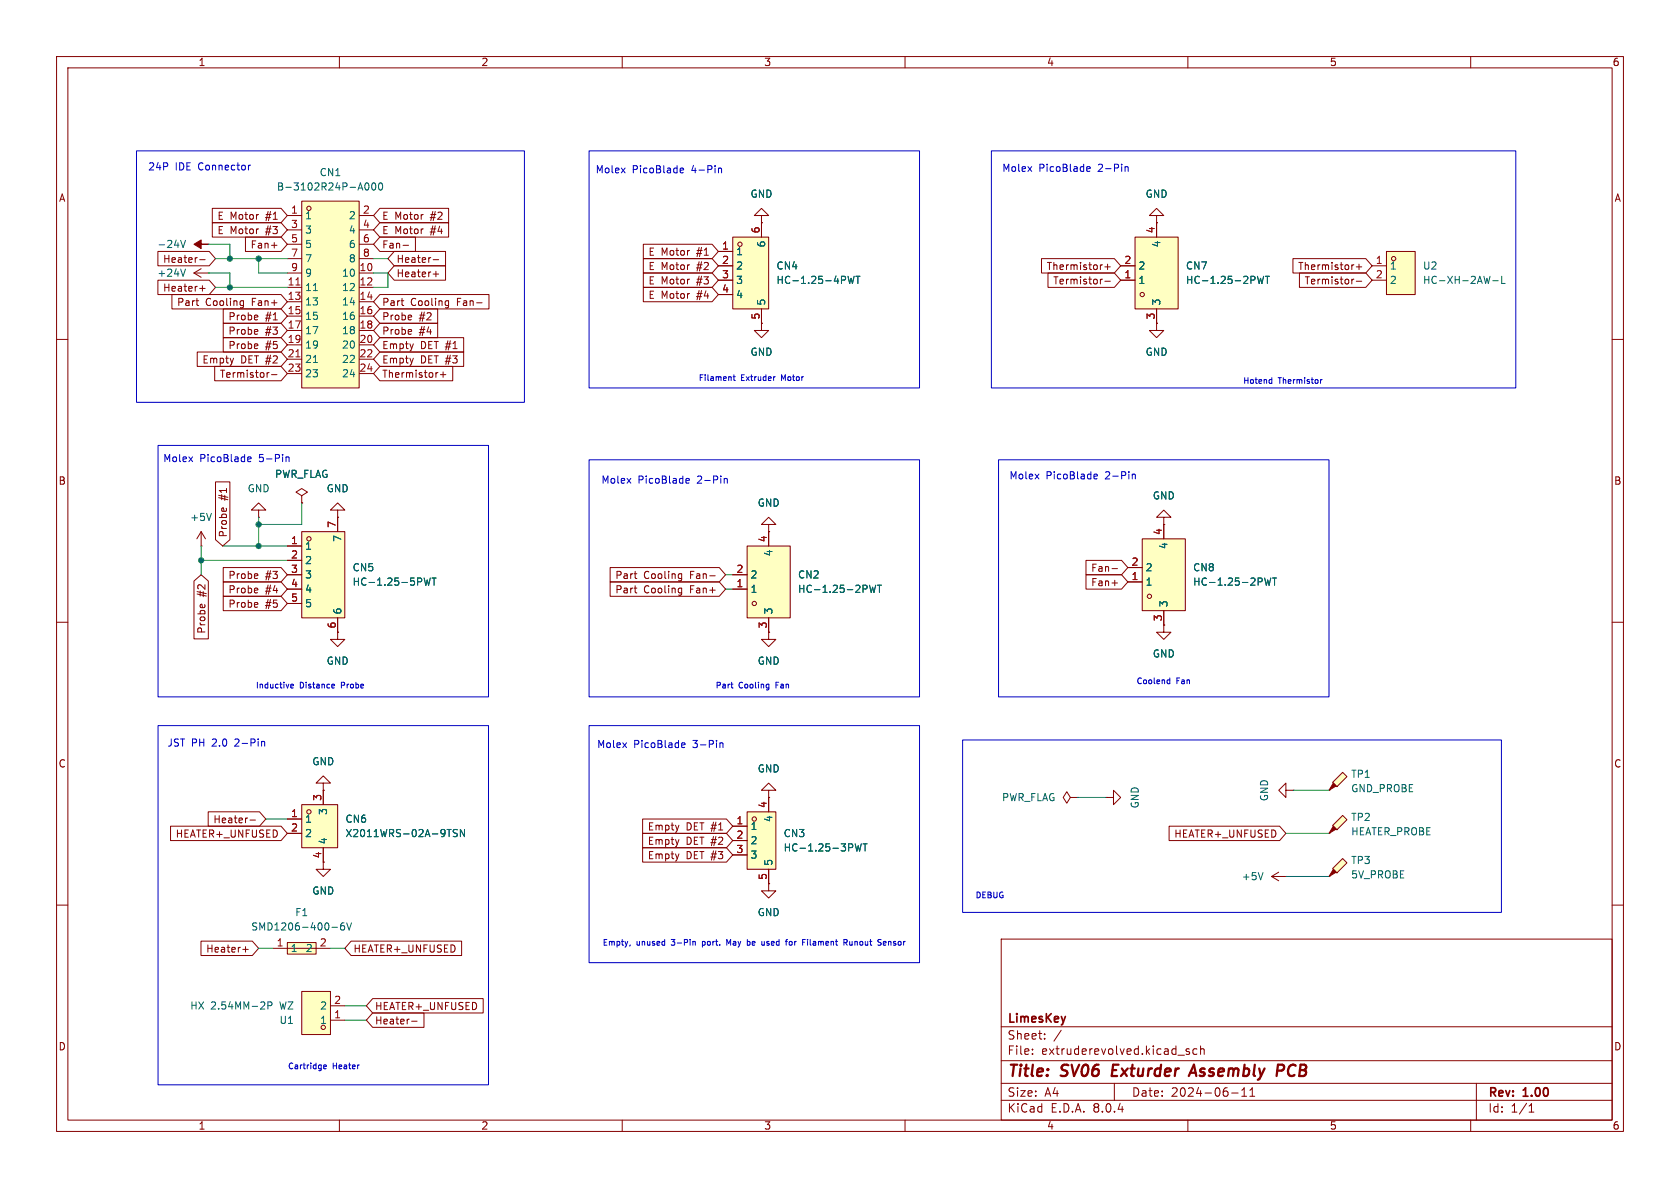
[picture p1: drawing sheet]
<svg xmlns="http://www.w3.org/2000/svg" width="297mm" height="210mm" viewBox="0 0 297 210" stroke-linecap="round" stroke-linejoin="round" font-family="sans-serif">
<g fill="none" stroke="#840000" stroke-width=".18">
<path d="M10 10h277v190h-277zM12 12h273v186h-273zM60 10v2M110 10v2M160 10v2M210 10v2M260 10v2M10 60h2M34.3 48.3l1.3 .7M34.3 48.3h2.5M35.6 47.5l-1.3 .8M36.8 43.2h.1"/>
<path d="M36.8 48.3h.1M285 60h2M10 110h2M205.7 110.5v1.3h1.3l-1.3 1.2-1.2-1.2h1.2M205.7 110.5h.1M285 110h2M10 160h2M135.9 156.2v1.3h1.3l-1.3 1.3-1.3-1.3h1.3M135.9 156.2h.1M285 160h2M177 166h108v32h-108zM60 198v2"/>
<path d="M110 198v2M160 198v2M177 194.5h108M177 191.5h108M177 187.5h108M177 181.5h108M182.5 186.3v.1M182.5 185.5v.1M184.7 183.6v.1M184.7 182.8v.1M187.6 182.1l-1.3 2M197 191.5v3"/>
<path d="M210 198v2M210.2 185.5l-.3-.1-.2 .2v.2l.5 .2v.3h-.5M211.6 185.5l-.4-.1-.3 .3v.4l.1 .2h.6M212.2 185.5l.3-.1 .3 .1 .1 .9M212.2 184.9v1.5M217.7 193.2h1.2M219.5 193.8h.9M219.5 192.7l.5-.4v1.5M221 193.8h.8M221 192.7l.4-.4v1.5M260 198v2M261 191.5v6.5"/>
<path d="M270.3 196.6h.9M270.3 195.5l.4-.4v1.5"/>
</g>
<path d="M196.8 188.2l-.3 2h1M210.2 190.2l.9-2 .4 2M210.4 189.6h1M225.9 188.2l1 .1a.58 .58 0 0 1-.3 1h-.8" fill="none" stroke="#840000" stroke-width=".4"/>
<path d="M34.3 43.2l1.3-.8v.8h1.2h-1.2v.7z" fill="#840000" stroke="#840000" stroke-width=".18"/>
<path d="M31.9 42.5l.5 1.3 .4-1.3M32.8 47.6l-.4 1.2" fill="none" stroke="#006464" stroke-width=".18"/>
<path d="M132.1 143.5h5.1v10.2h-5.1z" fill="#ffffc2"/>
<g fill="none" stroke="#840000" stroke-width=".18">
<path d="M135.9 139.7h1.3l-1.3-1.3-1.3 1.3h1.3v1.3M129.5 146.1h2.6M129.5 148.6h2.6M129.5 151.1h2.6M132.1 143.5h5.1v10.2h-5.1zM135.9 141h.1M135.9 141v2.5M135.9 153.7v2.5"/>
<circle cx="133.4" cy="144.8" r=".38"/>
</g>
<path d="M151.2 149.2l.3 1.2 .2-.9 .3 .9 .3-1.2M152.6 149.2h.7M152.9 149.2v1.2" fill="none" stroke="#006464" stroke-width=".18"/>
<path d="M245.1 44.5h5.1v7.6h-5.1z" fill="#ffffc2"/>
<g fill="none" stroke="#840000" stroke-width=".18">
<path d="M204.5 57.2v1.2h1.2l-1.2 1.3-1.3-1.3h1.3M204.5 57.2h.1M242.6 47h2.5M242.6 49.5h2.5M245.1 44.5h5.1v7.6h-5.1zM35.6 96.5h.1M35.6 94l-.8 1.3M35.6 94v2.5M35.6 94l.7 1.3M45.7 90.2h1.3l-1.3-1.3-1.3 1.3h1.3v1.2M45.7 91.4h.1M59.7 90.2h1.3l-1.3-1.3-1.3 1.3h1.3v1.2"/>
<path d="M59.7 91.4h.1"/>
<circle cx="246.4" cy="45.7" r=".38"/>
</g>
<path d="M263.9 49.6h1M265.5 48.8v1.3h.6M37.4 90.7l-.4 1.3" fill="none" stroke="#006464" stroke-width=".18"/>
<path d="M200.7 41.9h7.6v12.7h-7.6z" fill="#ffffc2"/>
<g fill="none" stroke="#840000" stroke-width=".18">
<path d="M204.5 39.4v2.5M198.1 49.5h2.6M198.1 47h2.6M200.7 41.9h7.6v12.7h-7.6zM204.5 54.6v2.6M53.3 87.6l1.1-.6-1.1-.6-1 .6 1 .6v1.3M53.3 88.9h.1M57.1 152.4v1.3h1.3l-1.3 1.2-1.2-1.2h1.2"/>
<circle cx="201.9" cy="52.1" r=".38"/>
</g>
<path d="M222.3 48.8l.3 1.3 .2-.9 .3 .9 .3-1.3M223.7 48.8h.7M224.1 48.8v1.3" fill="none" stroke="#006464" stroke-width=".18"/>
<path d="M201.9 95.3h7.6v12.7h-7.6z" fill="#ffffc2"/>
<g fill="none" stroke="#840000" stroke-width=".18">
<path d="M201.9 95.3h7.6v12.7h-7.6zM205.7 91.4h1.3l-1.3-1.2-1.2 1.2h1.2v1.3M205.7 92.7h.1M205.7 92.7v2.6M199.4 102.9h2.5M199.4 100.3h2.5M205.7 108v2.5"/>
<circle cx="203.2" cy="105.4" r=".38"/>
</g>
<path d="M223.6 102.2l.3 1.2 .2-.9 .3 .9 .3-1.2M225 102.2h.7M225.3 102.2v1.2" fill="none" stroke="#006464" stroke-width=".18"/>
<path d="M53.3 94h7.7v15.2h-7.7z" fill="#ffffc2"/>
<g fill="none" stroke="#840000" stroke-width=".18">
<path d="M204.5 38.1h1.2l-1.2-1.3-1.3 1.3h1.3v1.3M204.5 39.4h.1M50.8 96.5h2.5M50.8 99.1h2.5M53.3 94h7.7v15.2h-7.7zM59.7 91.4v2.6M50.8 101.6h2.5M50.8 104.1h2.5M50.8 106.7h2.5M59.7 111.8v1.2h1.3l-1.3 1.3-1.3-1.3h1.3M59.7 111.8h.1M59.7 109.2v2.6"/>
<path d="M224.8 154.9l1.3 .8M224.8 154.9h2.5M226.1 154.2l-1.3 .7M227.3 154.9h.1"/>
<circle cx="54.6" cy="95.3" r=".38"/>
</g>
<path d="M75 102.2l.3 1.2 .2-.9 .3 .9 .3-1.2M76.4 102.2h.7M76.7 102.2v1.2M223.3 154.2l-.4 1.3" fill="none" stroke="#006464" stroke-width=".18"/>
<path d="M235.6 145.9l1.8-1.8 .7 .8-1.8 1.8z" fill="#ffffc2"/>
<path d="M235.7 146.1l.5 .5-1.3 .7z" fill="#840000" stroke="#840000" stroke-width=".18"/>
<path d="M234.9 147.3h.1M235.6 145.9l1.8-1.8 .7 .8-1.8 1.8z" fill="none" stroke="#840000" stroke-width=".18"/>
<path d="M235.6 153.5l1.8-1.7 .7 .7-1.8 1.8z" fill="#ffffc2"/>
<path d="M235.7 153.7l.5 .5-1.3 .7z" fill="#840000" stroke="#840000" stroke-width=".18"/>
<path d="M234.9 154.9h.1M235.6 153.5l1.8-1.7 .7 .7-1.8 1.8z" fill="none" stroke="#840000" stroke-width=".18"/>
<path d="M235.6 138.3l1.8-1.8 .7 .8-1.8 1.8z" fill="#ffffc2"/>
<path d="M235.7 138.4l.5 .5-1.3 .8z" fill="#840000" stroke="#840000" stroke-width=".18"/>
<path d="M57.1 138.4h1.3l-1.3-1.2-1.2 1.2h1.2v1.3M57.1 139.7h.1M227.3 139.7v-1.3l-1.2 1.3 1.2 1.3v-1.3h1.3M228.6 139.7h.1M234.9 139.7h.1M235.6 138.3l1.8-1.8 .7 .8-1.8 1.8zM189.2 141l-.6-1-.6 1 .6 1 .6-1h1.3M190.5 141h.1M195.6 141h1.2v-1.3l1.3 1.3-1.3 1.2v-1.2M195.6 141h.1" fill="none" stroke="#840000" stroke-width=".18"/>
<path d="M53.3 175.3h5.1v7.6h-5.1z" fill="#ffffc2"/>
<g fill="none" stroke="#840000" stroke-width=".18">
<path d="M53.3 175.3h5.1v7.6h-5.1zM58.4 177.8h2.6M58.4 180.3h2.6"/>
<circle cx="57.2" cy="181.6" r=".38"/>
</g>
<path d="M47.4 177.8l.6-.1 .1-.2-.1-.3-.6-.1v1.3" fill="none" stroke="#006464" stroke-width=".18"/>
<path d="M53.3 35.6h10.2v33h-10.2z" fill="#ffffc2"/>
<g fill="none" stroke="#840000" stroke-width=".18">
<path d="M50.8 38.1h2.5M53.3 35.6h10.2v33h-10.2zM63.5 38.1h2.5M50.8 48.3h2.5M50.8 50.8h2.5M50.8 53.3h2.5M50.8 55.9h2.5M50.8 58.4h2.5M50.8 40.6h2.5M50.8 43.2h2.5M50.8 45.7h2.5M63.5 48.3h2.5"/>
<path d="M63.5 50.8h2.5M63.5 53.3h2.5M63.5 55.9h2.5M63.5 58.4h2.5M63.5 40.6h2.5M63.5 43.2h2.5M63.5 45.7h2.5M50.8 61h2.5M50.8 63.5h2.5M50.8 66h2.5M63.5 61h2.5M63.5 63.5h2.5"/>
<path d="M63.5 66h2.5M135.9 92.7h1.3l-1.3-1.3-1.3 1.3h1.3v1.3M135.9 94h.1"/>
<circle cx="54.6" cy="36.8" r=".38"/>
</g>
<path d="M64.6 32.5l.2-.2a.68 .68 0 0 1 .4 .7 .68 .68 0 0 1-.4 .6l-.2-.1-.1-.4zM65.8 32.5l.2-.2a.68 .68 0 0 1 .5 .7 .68 .68 0 0 1-.5 .6l-.2-.1-.1-.4zM67 32.5l.2-.2a.68 .68 0 0 1 .5 .7 .68 .68 0 0 1-.5 .6l-.2-.1-.1-.4zM55.4 51.4h.7M55.4 64.1h.7" fill="none" stroke="#006464" stroke-width=".18"/>
<path d="M52.3 50.4h.7M52.3 63.1h.7" fill="none" stroke="#a90000" stroke-width=".18"/>
<path d="M132.1 96.5h7.6v12.7h-7.6z" fill="#ffffc2"/>
<g fill="none" stroke="#840000" stroke-width=".18">
<path d="M134.6 38.1h1.3l-1.3-1.3-1.3 1.3h1.3v1.3M134.6 39.4h.1M134.6 57.2v1.2h1.3l-1.3 1.3-1.3-1.3h1.3M134.6 57.2h.1M132.1 96.5h7.6v12.7h-7.6zM135.9 94v2.5M129.5 104.1h2.6M129.5 101.6h2.6M135.9 111.8v1.2h1.3l-1.3 1.3-1.3-1.3h1.3M135.9 111.8h.1M135.9 109.2v2.6"/>
<circle cx="133.4" cy="106.7" r=".38"/>
</g>
<path d="M153.7 103.4l.3 1.3 .3-.9 .2 .9 .3-1.3M155.1 103.4h.7M155.5 103.4v1.3" fill="none" stroke="#006464" stroke-width=".18"/>
<path d="M53.3 142.2h6.4v7.7h-6.4z" fill="#ffffc2"/>
<g fill="none" stroke="#840000" stroke-width=".18">
<path d="M57.1 139.7v2.5M50.8 144.8h2.5M50.8 147.3h2.5M53.3 142.2h6.4v7.7h-6.4zM57.1 149.9v2.5"/>
<circle cx="54.6" cy="143.5" r=".38"/>
</g>
<path d="M79 146.6h.8M80.8 146.7l-.4-.1-.2 .2v.3l.5 .3 .1 .3-.2 .2-.5-.1M82.1 146.6v1.3l-.7-1.3v1.3" fill="none" stroke="#006464" stroke-width=".18"/>
<path d="M129.5 41.9h6.4v12.7h-6.4z" fill="#ffffc2"/>
<g fill="none" stroke="#840000" stroke-width=".18">
<path d="M134.6 39.4v2.5M127 44.5h2.5M127 47h2.5M127 49.5h2.5M127 52.1h2.5M129.5 41.9h6.4v12.7h-6.4zM134.6 54.6v2.6"/>
<circle cx="130.8" cy="43.2" r=".38"/>
</g>
<path d="M149.9 48.8l.3 1.3 .3-.9 .2 .9 .3-1.3M151.3 48.8h.7M151.7 48.8v1.3" fill="none" stroke="#006464" stroke-width=".18"/>
<path d="M50.8 166.6h5.1v2.1h-5.1z" fill="#ffffc2"/>
<g fill="none" stroke="#840000" stroke-width=".18">
<path d="M37.5 36.8h12.2l1.1 1.3-1.1 1.3h-12.2zM37.5 39.4h12.2l1.1 1.2-1.1 1.3h-12.2zM67.2 39.4h12.1v2.5h-12.1l-1.2-1.3zM67.2 36.8h12.1v2.6h-12.1l-1.2-1.3zM134.6 39.4h.1M134.6 39.4v2.5M204.5 39.4h.1M204.5 39.4v2.5M27.9 49.5h9.1l1.1 1.3-1.1 1.3h-9.1zM27.9 44.4h9.1l1.1 1.3-1.1 1.3h-9.1zM30.4 52.1h19.3l1.1 1.2-1.1 1.3h-19.3zM34.6 53.2h.5"/>
<path d="M35 54h.1M35.3 45.9h1M35.3 51h1M35.8 50.5v1M39.5 54.6h10.2l1.1 1.3-1.1 1.3h-10.2zM39.5 59.7h10.2l1.1 1.3-1.1 1.2h-10.2zM39.5 57.1h10.2l1.1 1.3-1.1 1.3h-10.2zM42.7 53.2h.3M43 53.9l-.3 .1M43 53.2v1l-.2 .2M43.4 41.9h6.3l1.1 1.3-1.1 1.3h-6.3zM45.5 55.8l.1 .2-.6 .1"/>
<path d="M45.5 58.3l.1 .2-.6 .2M48 43.4h1M67.2 54.6h10.2v2.6h-10.2l-1.2-1.3zM67.2 59.7h14.8v2.5h-14.8l-1.2-1.2zM67.2 52.1h19.2v2.5h-19.2l-1.2-1.3zM67.2 57.1h10.2v2.6h-10.2l-1.2-1.3zM67.2 41.9h6.2v2.6h-6.2l-1.2-1.3zM69.7 47h9.1v2.5h-9.1l-1.1-1.2zM69.7 44.4h9.1v2.6h-9.1l-1.1-1.3zM70.9 53.2h.5M71.3 54h.1M71.3 43.4h.9"/>
<path d="M72.7 55.8l.1 .2-.6 .1M72.7 58.3l.1 .2-.6 .2M76.6 48.4h.9M76.6 45.9h.9M77.1 48v.9M78.9 53.2h.4M79.3 53.9l-.4 .1M79.3 53.2v1l-.2 .2M84.3 53.5h.9M113.7 50.8h12.2l1.1 1.3-1.1 1.2h-12.2zM113.7 45.7h12.2l1.1 1.3-1.1 1.3h-12.2zM113.7 43.2h12.2l1.1 1.3-1.1 1.2h-12.2z"/>
<path d="M113.7 48.3h12.2l1.1 1.2-1.1 1.3h-12.2zM127 49.5h2.5M127 47h2.5M127 44.5h2.5M127 52.1h2.5M134.6 57.2h.1M134.6 54.6v2.6M184.1 45.7h12.9l1.1 1.3-1.1 1.3h-12.9zM185.3 48.3h11.7l1.1 1.2-1.1 1.3h-11.7zM194.9 49.4h-.2M195.3 47.2h1M195.3 49.7h1"/>
<path d="M195.8 46.7v1M198.1 49.5h2.6M198.1 47h2.6M204.5 57.2h.1M204.5 54.6v2.6M228.6 45.7h12.9l1.1 1.3-1.1 1.3h-12.9zM229.7 48.3h11.8l1.1 1.2-1.1 1.3h-11.8zM239.3 49.4h-.2M239.8 47.2h.9M239.8 49.7h.9M240.3 46.7v1M34.9 62.2h14.8l1.1 1.3-1.1 1.3h-14.8z"/>
<path d="M38 64.8h11.7l1.1 1.2-1.1 1.3h-11.7zM45.5 60.8l.1 .3-.6 .1M47.6 65.9h-.3M48 66.2h1M67.2 62.2h14.8v2.6h-14.8l-1.2-1.3zM67.2 64.8h12.8v2.5h-12.8l-1.2-1.3zM77.8 66.2h1M78.3 65.7v1M38.1 85.2h2.5v10.2l-1.2 1.1-1.3-1.1zM39.3 89.9l.2-.1 .1 .6M50.8 96.5h2.5M50.8 99.1h2.5"/>
<path d="M53.3 88.9h.1M59.7 91.4h.1M59.7 91.4v2.6M135.9 94h.1M135.9 94v2.5M192 99.1h6.3l1.1 1.2-1.1 1.3h-6.3zM205.7 92.7h.1M205.7 92.7v2.6M34.3 102.7l1.3-1.1 1.2 1.1v10.2h-2.5zM35.4 106.9l.3-.1 .1 .6M39.5 105.4h10.2l1.1 1.3-1.1 1.3h-10.2zM39.5 102.9h10.2l1.1 1.2-1.1 1.3h-10.2z"/>
<path d="M39.5 100.3h10.2l1.1 1.3-1.1 1.3h-10.2zM45.5 106.6l.1 .2-.6 .1M45.5 101.5l.1 .2-.6 .1M45.5 104l.1 .3-.6 .1M50.8 101.6h2.5M50.8 104.1h2.5M50.8 106.7h2.5M59.7 111.8h.1M59.7 109.2v2.6M107.9 100.3h19.3l1.1 1.3-1.1 1.3h-19.3zM107.9 102.9h19.3l1.1 1.2-1.1 1.3h-19.3zM112.1 101.4h.5"/>
<path d="M112.1 104h.5M112.5 102.3h.1M112.5 104.8h.1M120.1 101.4l.4 .1M120.1 104h.4M120.5 102.2l-.4 .1M120.5 101.4v1.1l-.2 .2M120.5 104v1l-.2 .2M120.5 104.7l-.4 .1M125.5 101.8h.9M129.5 101.6h2.6M129.5 104.1h2.6"/>
<path d="M135.9 111.8h.1M135.9 109.2v2.6M192 101.6h6.3l1.1 1.3-1.1 1.2h-6.3zM196.6 100.5h1M196.6 103.1h1M199.4 102.9h2.5M199.4 100.3h2.5M205.7 110.5h.1M205.7 108v2.5M57.1 139.7h.1M57.1 139.7v2.5M30.2 146h19.5l1.1 1.3-1.1 1.3h-19.5z"/>
<path d="M36.8 143.5h9.1l1.1 1.3-1.1 1.3h-9.1zM44.2 145h1M50.8 144.8h2.5M50.8 147.3h2.5M57.1 149.9v2.5M113.6 144.8h14.8l1.1 1.3-1.1 1.2h-14.8zM113.6 149.9h14.8l1.1 1.2-1.1 1.3h-14.8zM113.6 147.3h14.8l1.1 1.3-1.1 1.3h-14.8zM129.5 146.1h2.6M129.5 148.6h2.6M129.5 151.1h2.6M135.9 141h.1"/>
<path d="M135.9 156.2h.1M135.9 141v2.5M135.9 153.7v2.5M206.7 146h19.5l1.1 1.3-1.1 1.3h-19.5zM35.5 166.4h9.1l1.1 1.2-1.1 1.3h-9.1zM42.9 167.8h1M43.4 167.3v1M48.3 167.6h10.1M50.8 166.6h5.1v2.1h-5.1zM62.1 166.4h19.5v2.5h-19.5l-1.1-1.3zM65.9 176.5h19.5v2.6h-19.5l-1.1-1.3zM65.9 179.1h9.1v2.5h-9.1l-1.1-1.3z"/>
<path d="M72.8 180.5h.9"/>
</g>
<g fill="none" stroke="#006464" stroke-width=".18">
<path d="M149.9 48.8l.3 1.3 .3-.9 .2 .9 .3-1.3M151.3 48.8h.7M151.7 48.8v1.3M222.3 48.8l.3 1.3 .2-.9 .3 .9 .3-1.3M223.7 48.8h.7M224.1 48.8v1.3M75 102.2l.3 1.2 .2-.9 .3 .9 .3-1.2M76.4 102.2h.7M76.7 102.2v1.2M153.7 103.4l.3 1.3 .3-.9 .2 .9 .3-1.3M155.1 103.4h.7M155.5 103.4v1.3"/>
<path d="M223.6 102.2l.3 1.2 .2-.9 .3 .9 .3-1.2M225 102.2h.7M225.3 102.2v1.2M79 146.6h.8M80.8 146.7l-.4-.1-.2 .2v.3l.5 .3 .1 .3-.2 .2-.5-.1M82.1 146.6v1.3l-.7-1.3v1.3M151.2 149.2l.3 1.2 .2-.9 .3 .9 .3-1.2M152.6 149.2h.7M152.9 149.2v1.2M58.7 163.9h1M60.8 163.1l-.4 .1a.86 .86 0 0 0 0 1.2l.5-.1v-.4l-.2-.3-.4 .1-.1 .2M61.3 163.1l.4 1.3 .4-1.3"/>
</g>
<g fill="none" stroke="#0000c2" stroke-width=".18">
<path d="M24.1 26.7h68.6v44.4h-68.6zM44.3 29.2l-.4 .2M104.1 26.7h58.5v41.9h-58.5zM120.2 30.4l.2 .2 .4-.1M120.2 29.9l.2-.2h.3l.1 .2v.1l-.6 .1M127 29.8l.2-.1 .3 .1 .1 .8M127 29.7v.9M175.3 26.7h92.7v41.9h-92.7zM192.1 30.1l.2 .2 .4-.1M192.1 29.6l.2-.1h.3l.1 .1v.2l-.6 .1M198.9 29.6l.2-.1h.3v.8M198.9 29.5v.8"/>
<path d="M27.9 78.7h58.5v44.5h-58.5zM129.6 66.6h.4M129.7 66.3v.8l.3 .2M137.1 66.6l-.3 .1M224.5 67.1h.3M224.8 66.8v1M224.8 67.7l-.3 .1M233.5 67.1v.7M233.7 67.1l-.2 .2M43.8 81.4l.2 .2 .3-.1M43.8 80.9l.2-.1h.2l.2 .1v.2l-.6 .1M50.6 80.9l.1-.1h.3l.1 .8"/>
<path d="M50.6 80.8v.8M104.1 81.3h58.5v41.9h-58.5zM121.3 85.2l.1 .2h.4M121.3 84.8l.1-.2h.3l.2 .2v.1l-.6 .1M128 84.7l.2-.1h.3l.1 .8M128 84.6v.8M176.5 81.3h58.4v41.9h-58.4zM193.4 84.5l.2 .2 .3-.1M193.4 84l.2-.2h.2l.2 .2v.1l-.6 .1M200.2 83.9l.2-.1 .3 .1v.8M200.2 83.8v.9M206.8 119.8v1.1"/>
<path d="M27.9 128.3h58.5v63.5h-58.5zM46.3 131.1h.4l.1 .8M51.4 121.3l.5-.1-.1-.2-.3-.1-.1 .2 .1 .5h.3M58.8 120.9l.3 .1v.2l-.4 .1M59.1 121.6h-.3M104.1 128.3h58.5v41.9h-58.5zM120.5 132l.2 .2 .3-.1M120.5 131.5l.2-.2h.2l.2 .2v.1l-.6 .1M127.3 131.4l.2-.1 .3 .1v.8M127.3 131.3v.9M129.2 120.9h.4M129.4 121.6h.2"/>
<path d="M135.6 120.9l.3 .1M135.9 121.6h-.3M135.9 120.9v.9l-.2 .2M170.2 130.8h95.2v30.5h-95.2zM206.4 120.8h.4M206.4 120.2h.4M111.4 167l-.1 .2M122.5 166.5h.4v.6M128.8 166.8l-.3-.7v1M132.2 166.4l.4 .2v.4l-.4 .1M135.1 166.4v.7M135.1 167l-.1 .1"/>
<path d="M140 166.5l-.3-.1-.2 .2 .1 .4h.4M142.8 166.1v.1M142.8 166.4v.7M149.2 166.1h.4l.2 .2-.1 .3h-.5M149.4 166.6l.4 .5M150.2 166.4l.1 .6h.3M150.6 166.4v.7M156.2 166.8l.4-.1v-.2l-.3-.1-.1 .2v.4h.4M57.2 188.6l.5-.1v-.2h-.3l-.2 .1 .1 .5h.4"/>
</g>
<g fill="none" stroke="#009600" stroke-width=".18">
<path d="M36.8 48.3h3.8v2.5M36.8 43.2h3.8v2.5M38.1 45.7h12.7M38.1 50.8h12.7M45.7 45.7v2.6h5.1M66 45.7h2.6M66 48.3h2.6v2.5h-2.6M35.6 99.1h15.2M35.6 96.5v5.1M39.4 96.5h11.4M45.7 91.4v5.1M53.3 88.9v3.8h-7.6"/>
<path d="M128.3 101.6h1.2M128.3 104.1h1.2M228.6 139.7h6.3M47 144.8h3.8M190.5 141h5.1M227.3 147.3h7.6M227.3 154.9h7.6M45.7 167.6h2.6M58.4 167.6h2.6M61 177.8h3.8M61 180.3h3.8"/>
</g>
<g fill="#009600" stroke="#009600" stroke-width=".18">
<circle cx="35.6" cy="99.1" r=".46"/>
<circle cx="45.7" cy="92.7" r=".46"/>
<circle cx="40.6" cy="45.7" r=".46"/>
<circle cx="45.7" cy="45.7" r=".46"/>
<circle cx="40.6" cy="50.8" r=".46"/>
<circle cx="45.7" cy="96.5" r=".46"/>
</g>
<g font-size="2.8" fill="#840000">
<text x="178" y="190.9">Title:</text>
<text x="187.7" y="190.9">SV06</text>
<text x="197.4" y="190.9">Exturder</text>
<text x="212.1" y="190.9">Assembly</text>
<text x="228.2" y="190.9">PCB</text>
</g>
<g font-size="2.1" fill="#840000">
<text x="178" y="184">Sheet:</text>
<text x="178" y="181.2">LimesKey</text>
<text x="178" y="186.7">File:</text>
<text x="184.1" y="186.7">extruderevolved.kicad_sch</text>
<text x="178" y="196.9">KiCad</text>
<text x="178" y="194.1">Size:</text>
<text x="184.7" y="194.1">A4</text>
<text x="185.7" y="196.9">E.D.A.</text>
<text x="193.3" y="196.9">8.0.4</text>
<text x="200" y="194.1">Date:</text>
<text x="207" y="194.1">2024-06-11</text>
<text x="263" y="194.3">Rev:</text>
<text x="263" y="196.9">Id:</text>
<text x="267.1" y="196.9">1/1</text>
<text x="269.4" y="194.3">1.00</text>
</g>
<g font-size="1.8" fill="#840000">
<text x="35" y="11.9">1</text>
<text x="85" y="11.9">2</text>
<text x="135" y="11.9">3</text>
<text x="185" y="11.9">4</text>
<text x="235" y="11.9">5</text>
<text x="285" y="11.9">6</text>
<text x="10.3" y="35.9">A</text>
<text x="285.3" y="35.9">A</text>
<text x="38.3" y="39.1">E Motor</text>
<text x="38.3" y="41.6">E Motor</text>
<text x="47.1" y="39.1">#1</text>
<text x="47.1" y="41.6">#3</text>
<text x="67.5" y="41.6">E Motor</text>
<text x="67.5" y="39.1">E Motor</text>
<text x="76.2" y="41.6">#4</text>
<text x="76.2" y="39.1">#2</text>
<text x="28.7" y="46.7">Heater-</text>
<text x="44.2" y="44.1">Fan+</text>
<text x="67.5" y="44.1">Fan-</text>
<text x="70" y="46.7">Heater-</text>
<text x="114.5" y="47.9">E Motor</text>
<text x="114.5" y="45.4">E Motor</text>
<text x="123.3" y="47.9">#2</text>
<text x="123.3" y="45.4">#1</text>
<text x="184.9" y="47.9">Thermistor+</text>
<text x="229.4" y="47.9">Thermistor+</text>
<text x="28.7" y="51.8">Heater+</text>
<text x="70" y="49.2">Heater+</text>
<text x="114.5" y="53">E Motor</text>
<text x="114.5" y="50.5">E Motor</text>
<text x="123.3" y="53">#4</text>
<text x="123.3" y="50.5">#3</text>
<text x="186.1" y="50.5">Termistor-</text>
<text x="230.5" y="50.5">Termistor-</text>
<text x="31.2" y="54.3">Part</text>
<text x="36.3" y="54.3">Cooling</text>
<text x="40.3" y="56.8">Probe</text>
<text x="40.3" y="59.4">Probe</text>
<text x="44.6" y="54.3">Fan+</text>
<text x="46.9" y="56.8">#1</text>
<text x="46.9" y="59.4">#3</text>
<text x="67.5" y="56.8">Probe</text>
<text x="67.5" y="54.3">Part</text>
<text x="67.5" y="59.4">Probe</text>
<text x="72.6" y="54.3">Cooling</text>
<text x="74.1" y="56.8">#2</text>
<text x="74.1" y="59.4">#4</text>
<text x="80.9" y="54.3">Fan-</text>
<text x="35.7" y="64.5">Empty</text>
<text x="40.3" y="61.9">Probe</text>
<text x="42.5" y="64.5">DET #2</text>
<text x="46.9" y="61.9">#5</text>
<text x="67.5" y="64.5">Empty</text>
<text x="67.5" y="61.9">Empty</text>
<text x="74.3" y="64.5">DET #3</text>
<text x="74.3" y="61.9">DET #1</text>
<text x="38.8" y="67">Termistor-</text>
<text x="67.5" y="67">Thermistor+</text>
<text x="10.3" y="85.9">B</text>
<text x="40.3" y="88.5" transform="rotate(-90 40.3 88.5)">#1</text>
<text x="285.3" y="85.9">B</text>
<text x="40.3" y="95.1" transform="rotate(-90 40.3 95.1)">Probe</text>
<text x="192.8" y="101.3">Fan-</text>
<text x="36.5" y="105.5" transform="rotate(-90 36.5 105.5)">#2</text>
<text x="40.3" y="107.6">Probe</text>
<text x="40.3" y="105.1">Probe</text>
<text x="40.3" y="102.6">Probe</text>
<text x="46.9" y="107.6">#5</text>
<text x="46.9" y="105.1">#4</text>
<text x="46.9" y="102.6">#3</text>
<text x="108.7" y="102.6">Part</text>
<text x="108.7" y="105.1">Part</text>
<text x="113.8" y="102.6">Cooling</text>
<text x="113.8" y="105.1">Cooling</text>
<text x="122.1" y="102.6">Fan-</text>
<text x="122.1" y="105.1">Fan+</text>
<text x="192.8" y="103.8">Fan+</text>
<text x="36.5" y="112.1" transform="rotate(-90 36.5 112.1)">Probe</text>
<text x="10.3" y="135.9">C</text>
<text x="285.3" y="135.9">C</text>
<text x="31" y="148.3">HEATER+_UNFUSED</text>
<text x="37.6" y="145.7">Heater-</text>
<text x="114.4" y="147">Empty</text>
<text x="114.4" y="149.5">Empty</text>
<text x="121.3" y="147">DET #1</text>
<text x="121.3" y="149.5">DET #2</text>
<text x="207.5" y="148.3">HEATER+_UNFUSED</text>
<text x="56.9" y="151.8" transform="rotate(-90 56.9 151.8)">4</text>
<text x="114.4" y="152.1">Empty</text>
<text x="121.3" y="152.1">DET #3</text>
<text x="36.3" y="168.6">Heater+</text>
<text x="62.4" y="168.6">HEATER+_UNFUSED</text>
<text x="66.2" y="178.8">HEATER+_UNFUSED</text>
<text x="10.3" y="185.9">D</text>
<text x="66.2" y="181.3">Heater-</text>
<text x="285.3" y="185.9">D</text>
<text x="35" y="199.9">1</text>
<text x="85" y="199.9">2</text>
<text x="135" y="199.9">3</text>
<text x="185" y="199.9">4</text>
<text x="235" y="199.9">5</text>
<text x="285" y="199.9">6</text>
</g>
<g font-size="1.8" fill="#0000c2">
<text x="26.1" y="30.3">24P</text>
<text x="31" y="30.3">IDE</text>
<text x="35.2" y="30.3">Connector</text>
<text x="105.2" y="30.8">Molex</text>
<text x="111.8" y="30.8">PicoBlade</text>
<text x="122.4" y="30.8">4-Pin</text>
<text x="177.1" y="30.6">Molex</text>
<text x="183.6" y="30.6">PicoBlade</text>
<text x="194.2" y="30.6">2-Pin</text>
<text x="28.8" y="81.9">Molex</text>
<text x="35.3" y="81.9">PicoBlade</text>
<text x="45.9" y="81.9">5-Pin</text>
<text x="106.2" y="85.7">Molex</text>
<text x="112.8" y="85.7">PicoBlade</text>
<text x="123.4" y="85.7">2-Pin</text>
<text x="178.4" y="84.9">Molex</text>
<text x="184.9" y="84.9">PicoBlade</text>
<text x="195.5" y="84.9">2-Pin</text>
<text x="29.5" y="132.2">JST PH</text>
<text x="37.6" y="132.2">2.0</text>
<text x="41.8" y="132.2">2-Pin</text>
<text x="105.5" y="132.4">Molex</text>
<text x="112" y="132.4">PicoBlade</text>
<text x="122.6" y="132.4">3-Pin</text>
</g>
<g font-size="1.8" fill="#006464">
<text x="48.9" y="33.9">B-3102R24P-A000</text>
<text x="56.4" y="31.3">CN1</text>
<text x="132.6" y="35.2">GND</text>
<text x="202.4" y="35.2">GND</text>
<text x="53.8" y="39">1</text>
<text x="53.8" y="41.5">3</text>
<text x="61.6" y="39">2</text>
<text x="61.6" y="41.5">4</text>
<text x="27.7" y="44">-24V</text>
<text x="53.8" y="44">5</text>
<text x="53.8" y="46.6">7</text>
<text x="61.6" y="44">6</text>
<text x="61.6" y="46.6">8</text>
<text x="130" y="45.3">1</text>
<text x="130" y="47.9">2</text>
<text x="135.5" y="43.8" transform="rotate(-90 135.5 43.8)">6</text>
<text x="137.2" y="47.9">CN4</text>
<text x="201.2" y="47.9">2</text>
<text x="205.3" y="43.8" transform="rotate(-90 205.3 43.8)">4</text>
<text x="209.6" y="47.9">CN7</text>
<text x="245.6" y="47.9">1</text>
<text x="251.5" y="47.9">U2</text>
<text x="27.7" y="49.1">+24V</text>
<text x="53.8" y="51.7">11</text>
<text x="53.8" y="49.1">9</text>
<text x="60.4" y="49.1">10</text>
<text x="60.4" y="51.7">12</text>
<text x="130" y="50.4">3</text>
<text x="130" y="52.9">4</text>
<text x="137.2" y="50.4">HC-1.25-4PWT</text>
<text x="201.2" y="50.4">1</text>
<text x="209.6" y="50.4">HC-1.25-2PWT</text>
<text x="245.6" y="50.4">2</text>
<text x="251.5" y="50.4">HC-XH-2AW-L</text>
<text x="53.8" y="54.2">13</text>
<text x="53.8" y="56.7">15</text>
<text x="53.8" y="59.3">17</text>
<text x="60.4" y="54.2">14</text>
<text x="60.4" y="56.7">16</text>
<text x="60.4" y="59.3">18</text>
<text x="135.5" y="54.1" transform="rotate(-90 135.5 54.1)">5</text>
<text x="205.3" y="54.1" transform="rotate(-90 205.3 54.1)">3</text>
<text x="53.8" y="61.8">19</text>
<text x="53.8" y="64.4">21</text>
<text x="60.4" y="61.8">20</text>
<text x="60.4" y="64.4">22</text>
<text x="132.6" y="63.1">GND</text>
<text x="202.4" y="63.1">GND</text>
<text x="53.8" y="66.9">23</text>
<text x="60.4" y="66.9">24</text>
<text x="43.7" y="87.2">GND</text>
<text x="48.5" y="84.7">PWR_FLAG</text>
<text x="57.7" y="87.2">GND</text>
<text x="133.9" y="89.8">GND</text>
<text x="203.7" y="88.5">GND</text>
<text x="33.5" y="92.3">+5V</text>
<text x="60.6" y="95.9" transform="rotate(-90 60.6 95.9)">7</text>
<text x="53.8" y="97.4">1</text>
<text x="53.8" y="99.9">2</text>
<text x="62.2" y="101.2">CN5</text>
<text x="136.8" y="98.4" transform="rotate(-90 136.8 98.4)">4</text>
<text x="202.4" y="101.2">2</text>
<text x="206.6" y="97.2" transform="rotate(-90 206.6 97.2)">4</text>
<text x="210.8" y="101.2">CN8</text>
<text x="53.8" y="102.5">3</text>
<text x="53.8" y="105">4</text>
<text x="53.8" y="107.5">5</text>
<text x="62.2" y="103.7">HC-1.25-5PWT</text>
<text x="132.6" y="105">1</text>
<text x="132.6" y="102.5">2</text>
<text x="141" y="105">HC-1.25-2PWT</text>
<text x="141" y="102.5">CN2</text>
<text x="202.4" y="103.7">1</text>
<text x="206.6" y="107.4" transform="rotate(-90 206.6 107.4)">3</text>
<text x="210.8" y="103.7">HC-1.25-2PWT</text>
<text x="60.6" y="108.7" transform="rotate(-90 60.6 108.7)">6</text>
<text x="136.8" y="108.7" transform="rotate(-90 136.8 108.7)">3</text>
<text x="57.7" y="117.7">GND</text>
<text x="133.9" y="117.7">GND</text>
<text x="203.7" y="116.4">GND</text>
<text x="55.1" y="135.5">GND</text>
<text x="133.9" y="136.8">GND</text>
<text x="238.8" y="137.7">TP1</text>
<text x="177" y="141.8">PWR_FLAG</text>
<text x="201.5" y="143" transform="rotate(-90 201.5 143)">GND</text>
<text x="224.4" y="141.7" transform="rotate(-90 224.4 141.7)">GND</text>
<text x="238.8" y="140.2">GND_PROBE</text>
<text x="53.8" y="145.6">1</text>
<text x="53.8" y="148.2">2</text>
<text x="58" y="149.4" transform="rotate(-90 58 149.4)">4</text>
<text x="58" y="144.2" transform="rotate(-90 58 144.2)">3</text>
<text x="61" y="148.2">X2011WRS-02A-9TSN</text>
<text x="61" y="145.6">CN6</text>
<text x="132.6" y="146.9">1</text>
<text x="132.6" y="149.5">2</text>
<text x="136.8" y="145.4" transform="rotate(-90 136.8 145.4)">4</text>
<text x="138.4" y="148.2">CN3</text>
<text x="238.8" y="145.3">TP2</text>
<text x="238.8" y="147.9">HEATER_PROBE</text>
<text x="132.6" y="152">3</text>
<text x="136.8" y="153.2" transform="rotate(-90 136.8 153.2)">5</text>
<text x="138.4" y="150.7">HC-1.25-3PWT</text>
<text x="219.4" y="155.8">+5V</text>
<text x="238.8" y="152.9">TP3</text>
<text x="238.8" y="155.5">5V_PROBE</text>
<text x="55.1" y="158.3">GND</text>
<text x="44.3" y="164.7">SMD1206-400-6V</text>
<text x="52.1" y="162.2">F1</text>
<text x="133.9" y="162.2">GND</text>
<text x="51.3" y="168.5">1</text>
<text x="54" y="168.5">2</text>
<text x="33.5" y="178.7">HX</text>
<text x="37.2" y="178.7">2.54MM-2P</text>
<text x="49.6" y="178.7">WZ</text>
<text x="56.5" y="178.7">2</text>
<text x="49.3" y="181.2">U1</text>
<text x="56.5" y="181.2">1</text>
</g>
<g font-size="1.8" fill="#a90000">
<text x="51.4" y="37.8">1</text>
<text x="51.4" y="40.4">3</text>
<text x="64.1" y="37.8">2</text>
<text x="64.1" y="40.4">4</text>
<text x="134.4" y="41.3" transform="rotate(-90 134.4 41.3)">6</text>
<text x="204.2" y="41.3" transform="rotate(-90 204.2 41.3)">4</text>
<text x="51.4" y="42.9">5</text>
<text x="51.4" y="45.5">7</text>
<text x="64.1" y="42.9">6</text>
<text x="64.1" y="45.5">8</text>
<text x="127.6" y="44.2">1</text>
<text x="127.6" y="46.7">2</text>
<text x="198.7" y="46.7">2</text>
<text x="243.1" y="46.7">1</text>
<text x="50.8" y="50.5">11</text>
<text x="50.8" y="53.1">13</text>
<text x="51.4" y="48">9</text>
<text x="63.5" y="48">10</text>
<text x="63.5" y="50.5">12</text>
<text x="63.5" y="53.1">14</text>
<text x="127.6" y="49.3">3</text>
<text x="127.6" y="51.8">4</text>
<text x="198.7" y="49.3">1</text>
<text x="243.1" y="49.3">2</text>
<text x="50.8" y="55.6">15</text>
<text x="50.8" y="58.2">17</text>
<text x="63.5" y="55.6">16</text>
<text x="63.5" y="58.2">18</text>
<text x="134.4" y="56.6" transform="rotate(-90 134.4 56.6)">5</text>
<text x="204.2" y="56.6" transform="rotate(-90 204.2 56.6)">3</text>
<text x="50.8" y="60.7">19</text>
<text x="50.8" y="63.2">21</text>
<text x="50.8" y="65.8">23</text>
<text x="63.5" y="60.7">20</text>
<text x="63.5" y="63.2">22</text>
<text x="63.5" y="65.8">24</text>
<text x="59.4" y="93.4" transform="rotate(-90 59.4 93.4)">7</text>
<text x="135.6" y="96" transform="rotate(-90 135.6 96)">4</text>
<text x="205.5" y="94.7" transform="rotate(-90 205.5 94.7)">4</text>
<text x="51.4" y="96.3">1</text>
<text x="51.4" y="98.8">2</text>
<text x="51.4" y="101.3">3</text>
<text x="130.1" y="101.3">2</text>
<text x="200" y="100.1">2</text>
<text x="51.4" y="103.9">4</text>
<text x="51.4" y="106.4">5</text>
<text x="130.1" y="103.9">1</text>
<text x="200" y="102.6">1</text>
<text x="59.4" y="111.2" transform="rotate(-90 59.4 111.2)">6</text>
<text x="135.6" y="111.2" transform="rotate(-90 135.6 111.2)">3</text>
<text x="205.5" y="109.9" transform="rotate(-90 205.5 109.9)">3</text>
<text x="56.9" y="141.7" transform="rotate(-90 56.9 141.7)">3</text>
<text x="135.6" y="142.9" transform="rotate(-90 135.6 142.9)">4</text>
<text x="51.4" y="144.5">1</text>
<text x="51.4" y="147.1">2</text>
<text x="130.1" y="145.8">1</text>
<text x="130.1" y="148.3">2</text>
<text x="130.1" y="150.9">3</text>
<text x="135.6" y="155.6" transform="rotate(-90 135.6 155.6)">5</text>
<text x="48.8" y="167.4">1</text>
<text x="56.4" y="167.4">2</text>
<text x="59" y="177.5">2</text>
<text x="59" y="180.1">1</text>
</g>
<g font-size="1.4" fill="#0000c2">
<text x="123.4" y="67.5">Filament</text>
<text x="131" y="67.5">Extruder</text>
<text x="138.3" y="67.5">Motor</text>
<text x="219.7" y="68.1">Hotend</text>
<text x="226" y="68.1">Thermistor</text>
<text x="45.1" y="121.9">Inductive</text>
<text x="53" y="121.9">Distance</text>
<text x="60.5" y="121.9">Probe</text>
<text x="126.4" y="121.9">Part</text>
<text x="130.6" y="121.9">Cooling</text>
<text x="137.3" y="121.9">Fan</text>
<text x="200.8" y="121.1">Coolend</text>
<text x="207.9" y="121.1">Fan</text>
<text x="172.4" y="159">DEBUG</text>
<text x="106.4" y="167.4">Empty,</text>
<text x="112.5" y="167.4">unused</text>
<text x="118.9" y="167.4">3-Pin</text>
<text x="124.6" y="167.4">port.</text>
<text x="129.1" y="167.4">May</text>
<text x="133" y="167.4">be</text>
<text x="135.8" y="167.4">used</text>
<text x="140.4" y="167.4">for</text>
<text x="143.6" y="167.4">Filament</text>
<text x="151.1" y="167.4">Runout</text>
<text x="157.4" y="167.4">Sensor</text>
<text x="50.8" y="189.2">Cartridge</text>
<text x="58.8" y="189.2">Heater</text>
</g>
</svg>
